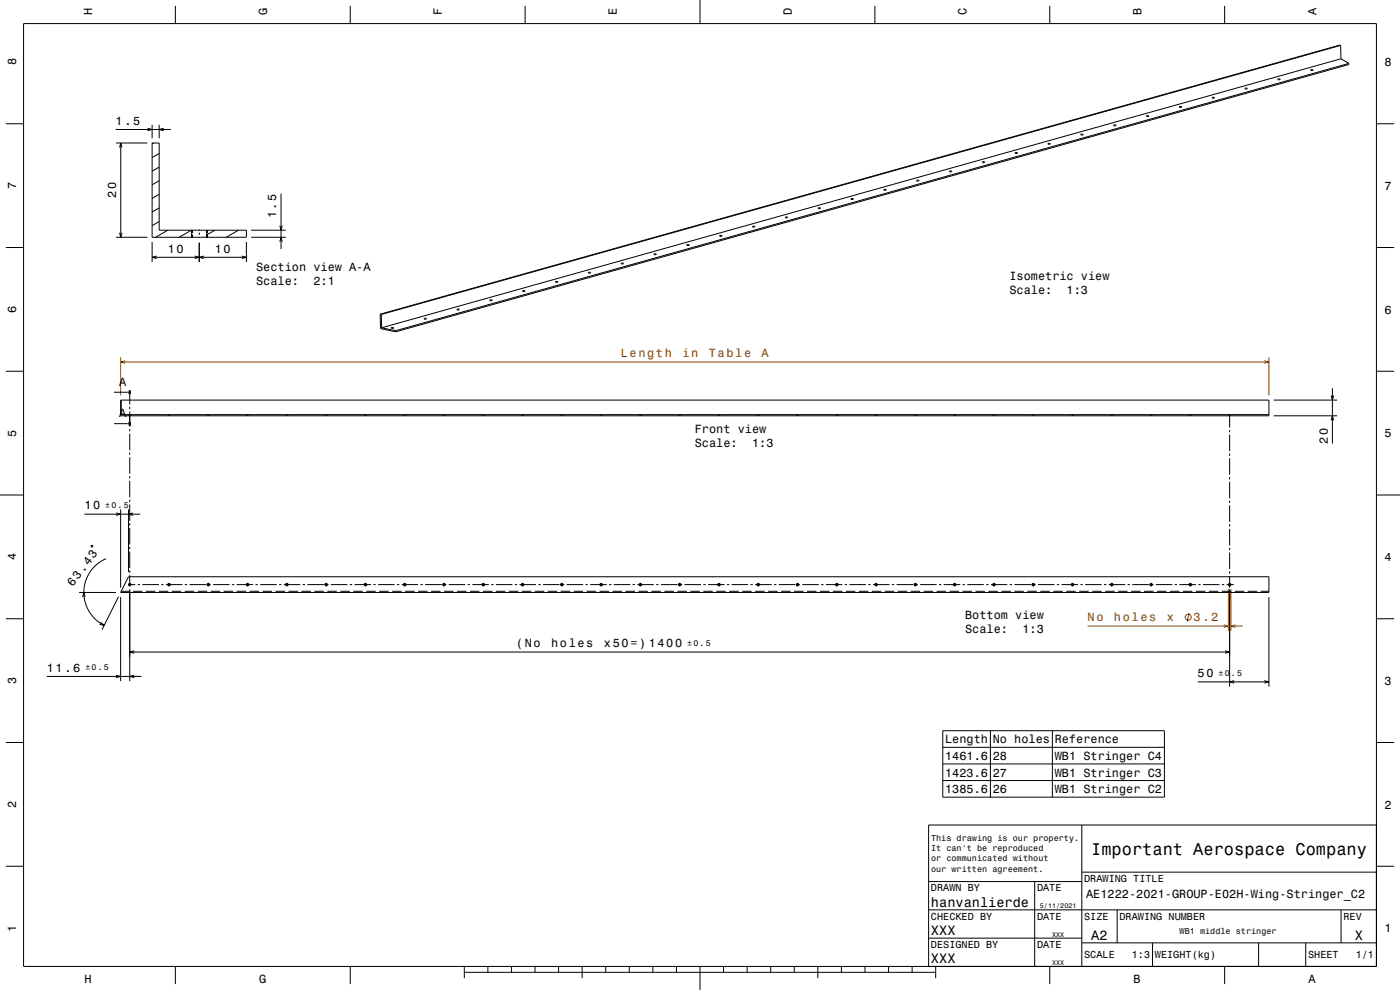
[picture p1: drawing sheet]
<svg xmlns="http://www.w3.org/2000/svg" width="594mm" height="420mm" viewBox="0 0 594 420" stroke-linecap="round" stroke-linejoin="round" font-family="sans-serif">
<g fill="none" stroke="#000" stroke-width=".42">
<path d="M10 10h574v400h-574zM74.4 2.5v7.5M148.6 2.5v7.5M222.8 2.5v7.5M297 0v10M371.2 2.5v7.5M445.4 2.5v7.5M519.6 2.5v7.5M568.8 19.3l.1 5.6M568.8 19.3l-407 114.1M568.8 19.3l-.3-.2-407.2 114.2M528.2 37.5a.53 .53 0 0 1 .5-.3 .53 .53 0 0 1 .5 .4l-.6 .2z"/>
<path d="M542.1 33.6a.53 .53 0 0 1 .6-.3 .53 .53 0 0 1 .4 .4l-.6 .2zM556 29.8h.1M556.1 29.7a.53 .53 0 0 1 .5-.3 .53 .53 0 0 1 .4 .4l-.6 .2zM568.9 24.9l3.4 2M568.9 24.9l-407 114.2M572.3 26.9l-404.4 113.4M572.3 26.9v.5l-404.4 113.4M2.5 52.5h7.5M49 54.9h23.5M62.6 54.4l1.9 .5-1.9 .6M64.5 52.9v5.8M67.5 52.9v5.8"/>
<path d="M69.5 54.4l-2 .5 2 .6M458.6 57a.53 .53 0 0 1 .5-.2 .53 .53 0 0 1 .4 .4l-.6 .1zM472.5 53.2v.1M472.5 53.1a.53 .53 0 0 1 .5-.2 .53 .53 0 0 1 .5 .4l-.7 .1zM486.4 49.2a.53 .53 0 0 1 .6-.2 .53 .53 0 0 1 .4 .4l-.6 .1zM500.3 45.3a.53 .53 0 0 1 .6-.2 .53 .53 0 0 1 .4 .4l-.6 .1zM514.3 41.4a.53 .53 0 0 1 .5-.2 .53 .53 0 0 1 .4 .4l-.6 .1zM584 52.5h7.5M49.2 60.7h13.3M50.7 62.6l.5-1.9 .6 1.9M51.2 60.7v40M64.5 60.7h3v37h37v3h-40z"/>
<path d="M65.3 60.7l-.8 .4M67.5 76.7l-3 1.7M67.5 70.9l-3 1.7M67.5 65.1l-3 1.8M388.9 76.6a.54 .54 0 0 1 .5-.3 .54 .54 0 0 1 .5 .4l-.7 .1zM402.8 72.6a.54 .54 0 0 1 .6-.2 .54 .54 0 0 1 .4 .4l-.6 .1zM416.8 68.7a.54 .54 0 0 1 .5-.2 .54 .54 0 0 1 .4 .4l-.6 .1zM430.7 64.8a.54 .54 0 0 1 .5-.2 .54 .54 0 0 1 .5 .4l-.7 .1zM444.6 60.9a.54 .54 0 0 1 .6-.2 .54 .54 0 0 1 .4 .4l-.6 .1zM50.7 98.7l.5 2 .6-2M67.5 94l-3 1.7M67.5 88.2l-3 1.8"/>
<path d="M67.5 82.4l-3 1.8M71.2 97.7l-5.2 3M81.2 97.7l-5.2 3M81.3 97.7v3M84.5 97.4v.3M84.5 98.7v1M87.7 97.7v3M91.2 97.7l-3.5 2M101.2 97.7l-5.2 3M106.5 97.7h14.7M118.7 95.7l.5 2 .6-2M119.2 82.2v23.5"/>
<path d="M305.3 100a.54 .54 0 0 1 .5-.3 .54 .54 0 0 1 .5 .4l-.6 .2zM319.2 96.1a.54 .54 0 0 1 .6-.3 .54 .54 0 0 1 .4 .4l-.6 .2zM333.1 92.3h.1M333.2 92.2a.54 .54 0 0 1 .5-.3 .54 .54 0 0 1 .4 .4l-.6 .1zM347.1 88.3a.54 .54 0 0 1 .5-.3 .54 .54 0 0 1 .5 .4l-.6 .1zM361 84.4a.54 .54 0 0 1 .6-.3 .54 .54 0 0 1 .4 .4l-.6 .1zM375 80.5a.54 .54 0 0 1 .5-.3 .54 .54 0 0 1 .4 .4l-.6 .1zM2.5 105h7.5M49.2 100.7h13.3M64.5 102.7v8.5M64.5 109.2h40M66.5 108.6l-2 .6 2 .5"/>
<path d="M82.6 108.6l1.9 .6-1.9 .5M84.5 100.7v.3M84.5 103v8.2M86.5 108.6l-2 .6 2 .5M102.6 108.6l1.9 .6-1.9 .5M104.5 102.7v8.5M106.5 100.7h14.7M118.7 102.6l.5-1.9 .6 1.9M235.7 119.5a.54 .54 0 0 1 .5-.2 .54 .54 0 0 1 .4 .4l-.6 .1zM249.6 115.7v.1M249.6 115.6a.54 .54 0 0 1 .5-.2 .54 .54 0 0 1 .5 .4l-.7 .1zM263.5 111.7a.54 .54 0 0 1 .6-.2 .54 .54 0 0 1 .4 .4l-.6 .1z"/>
<path d="M277.4 107.8a.53 .53 0 0 1 .6-.2 .53 .53 0 0 1 .4 .4l-.6 .1zM291.4 103.9a.54 .54 0 0 1 .5-.2 .54 .54 0 0 1 .5 .3l-.7 .2zM584 105h7.5M161.3 133.3l.5 .1M161.3 133.3l.2 6.1 6.4 1.4M161.8 133.4l.1 5.7M161.9 139.1l6 1.2M166 139.1v.1M166 139.1a.53 .53 0 0 1 .5-.3 .53 .53 0 0 1 .5 .4l-.6 .1zM179.9 135.1a.53 .53 0 0 1 .6-.2 .53 .53 0 0 1 .4 .4l-.6 .1zM193.9 131.2a.53 .53 0 0 1 .5-.2 .53 .53 0 0 1 .4 .4l-.6 .1zM207.8 127.3a.53 .53 0 0 1 .5-.2 .53 .53 0 0 1 .5 .4l-.7 .1z"/>
<path d="M221.7 123.4a.53 .53 0 0 1 .6-.2 .53 .53 0 0 1 .4 .4l-.6 .1zM2.5 157.5h7.5M167.9 140.3v.5M584 157.5h7.5M48.4 179.7h5.7M48.4 166.4h5.7M51.2 169.7h487.2v6.7h-487.2zM51.4 169.7v6.2h487M54.5 175.9v.5M55 167.2v4.4M55 172.6v1M55 174.6v6.4"/>
<path d="M55.6 175.9v.2M55.6 176.2v.2M71.2 175.9v.2M71.2 176.2v.2M71.7 175.9v.6M72.2 175.9v.2M72.2 176.2v.2M87.8 175.9v.2M87.8 176.2v.2M88.4 175.9v.6M88.9 175.9v.2M88.9 176.2v.2"/>
<path d="M104.5 175.9v.2M104.5 176.2v.2M105 175.9v.6M105.6 175.9v.2M105.6 176.2v.2M121.2 175.9v.2M121.2 176.2v.2M121.7 175.9v.6M122.2 175.9v.2M122.2 176.2v.2M137.8 175.9v.2M137.8 176.2v.2"/>
<path d="M138.4 175.9v.6M138.9 175.9v.2M138.9 176.2v.2M154.5 175.9v.2M154.5 176.2v.2M155 175.9v.6M155.6 175.9v.2M155.6 176.2v.2M171.2 175.9v.2M171.2 176.2v.2M171.7 175.9v.6M172.2 175.9v.2"/>
<path d="M172.2 176.2v.2M187.8 175.9v.2M187.8 176.2v.2M188.4 175.9v.6M188.9 175.9v.2M188.9 176.2v.2M204.5 175.9v.2M204.5 176.2v.2M205 175.9v.6M205.6 175.9v.2M205.6 176.2v.2M221.2 175.9v.2"/>
<path d="M221.2 176.2v.2M221.7 175.9v.6M222.2 175.9v.2M222.2 176.2v.2M237.8 175.9v.2M237.8 176.2v.2M238.4 175.9v.6M238.9 175.9v.2M238.9 176.2v.2M254.5 175.9v.2M254.5 176.2v.2M255 175.9v.6"/>
<path d="M255.6 175.9v.2M255.6 176.2v.2M271.2 175.9v.2M271.2 176.2v.2M271.7 175.9v.6M272.2 175.9v.2M272.2 176.2v.2M287.8 175.9v.2M287.8 176.2v.2M288.4 175.9v.6M288.9 175.9v.2M288.9 176.2v.2"/>
<path d="M304.5 175.9v.2M304.5 176.2v.2M305 175.9v.6M305.6 175.9v.2M305.6 176.2v.2M321.2 175.9v.2M321.2 176.2v.2M321.7 175.9v.6M322.2 175.9v.2M322.2 176.2v.2M337.8 175.9v.2M337.8 176.2v.2"/>
<path d="M338.4 175.9v.6M338.9 175.9v.2M338.9 176.2v.2M354.5 175.9v.2M354.5 176.2v.2M355 175.9v.6M355.6 175.9v.2M355.6 176.2v.2M371.2 175.9v.2M371.2 176.2v.2M371.7 175.9v.6M372.2 175.9v.2"/>
<path d="M372.2 176.2v.2M387.8 175.9v.2M387.8 176.2v.2M388.4 175.9v.6M388.9 175.9v.2M388.9 176.2v.2M404.5 175.9v.2M404.5 176.2v.2M405 175.9v.6M405.6 175.9v.2M405.6 176.2v.2M421.2 175.9v.2"/>
<path d="M421.2 176.2v.2M421.7 175.9v.6M422.2 175.9v.2M422.2 176.2v.2M437.8 175.9v.2M437.8 176.2v.2M438.4 175.9v.6M438.9 175.9v.2M438.9 176.2v.2M454.5 175.9v.2M454.5 176.2v.2M455 175.9v.6"/>
<path d="M455.6 175.9v.2M455.6 176.2v.2M471.2 175.9v.2M471.2 176.2v.2M471.7 175.9v.6M472.2 175.9v.2M472.2 176.2v.2M487.8 175.9v.2M487.8 176.2v.2M488.4 175.9v.6M488.9 175.9v.2M488.9 176.2v.2"/>
<path d="M504.5 175.9v.2M504.5 176.2v.2M505 175.9v.6M505.6 175.9v.2M505.6 176.2v.2M521.2 175.9v.2M521.2 176.2v.2M521.7 175.9v5.5M522.2 175.9v.2M522.2 176.2v.2M540.4 176.4h26.9M540.4 169.7h26.9"/>
<path d="M564.8 178.3l.5-1.9 .5 1.9M564.8 167.8l.5 1.9 .5-1.9M565.3 164.7v23.5M55 182v1M55 184v7M55 192v1M55 194v7M521.7 182.4v1M521.7 184.4v7M521.7 192.4v1M521.7 194.4v7M0 210h10"/>
<path d="M35.8 218.1h23.7M49.2 217.6l2 .5-2 .6M51.2 216.1v33.3M54.5 216.1v26.6M55 202v1M55 204v7M55 212v1M55 214v7M56.4 217.6l-1.9 .5 1.9 .6M521.7 202.4v1M521.7 204.4v7M521.7 212.4v1"/>
<path d="M521.7 214.4v7M584 210h10M38.8 231.4l.5 .1-.1 .5-.5-.1zM45 237l-3.6 2.2-3.1 3.3-2 4-.7 4.2 .5 4.7 1.6 3.9 2.8 3.5 3.7 2.5M55 222v1M55 224v7M55 232v1M55 234v7M521.7 222.4v1M521.7 224.4v7M521.7 232.4v1M521.7 234.4v7"/>
<path d="M33.6 251.4h15.6M35.1 253.3l.5-1.9 .5 1.9M50.3 253.1l-7 14M51.2 253.4v35.6M51.4 250.8h3.5M54.4 248h3M54.5 244.7h483.9v6.7h-487.2zM55 242v1M55 244v4.7M55 250v39M56.4 250.8h4M58.4 248h1"/>
<path d="M60.4 248h7M61.9 250.8h4M67.4 250.8h4M68.4 248h1M70.4 248h7M71.7 247.3v1.4M72.9 250.8h4M78.4 250.8h4M78.4 248h1M80.4 248h7M83.9 250.8h4M87.7 248h1.7"/>
<path d="M88.4 247.3v1.4M89.4 250.8h4M90.4 248h7M94.9 250.8h4M98.4 248h1M100.4 250.8h4M100.4 248h7M105 247.3v1.4M105.9 250.8h4M108.4 248h1M110.4 248h7M111.4 250.8h4"/>
<path d="M116.9 250.8h4M118.4 248h1M120.4 248h7M121.7 247.3v1.4M122.4 250.8h4M127.9 250.8h4M128.4 248h1M130.4 248h7M133.4 250.8h4M137.7 248h1.7M138.4 247.3v1.4M138.9 250.8h4"/>
<path d="M140.4 248h7M144.4 250.8h4M148.4 248h1M149.9 250.8h4M150.4 248h7M155 247.3v1.4M155.4 250.8h4M158.4 248h1M160.4 248h7M160.9 250.8h4M166.4 250.8h4M168.4 248h1"/>
<path d="M170.4 248h7M171.7 247.3v1.4M171.9 250.8h4M177.4 250.8h4M178.4 248h1M180.4 248h7M182.9 250.8h4M187.7 248h1.7M188.4 247.3v1.4M188.4 250.8h4M190.4 248h7M193.9 250.8h4"/>
<path d="M198.4 248h1M199.4 250.8h4M200.4 248h7M204.9 250.8h4M205 247.3v1.4M208.4 248h1M210.4 250.8h4M210.4 248h7M215.9 250.8h4M218.4 248h1M220.4 248h7M221.4 250.8h4"/>
<path d="M221.7 247.3v1.4M226.9 250.8h4M228.4 248h1M230.4 248h7M232.4 250.8h4M237.7 248h1.7M237.9 250.8h4M238.4 247.3v1.4M240.4 248h7M243.4 250.8h4M248.4 248h1M248.9 250.8h4"/>
<path d="M250.4 248h7M254.4 250.8h4M255 247.3v1.4M258.4 248h1M259.9 250.8h4M260.4 248h7M265.4 250.8h4M268.4 248h1M270.4 248h7M270.9 250.8h4M271.7 247.3v1.4M276.4 250.8h4"/>
<path d="M278.4 248h1M280.4 248h7M281.9 250.8h4M287.4 250.8h4M287.7 248h1.7M288.4 247.3v1.4M290.4 248h7M292.9 250.8h4M298.4 250.8h4M298.4 248h1M300.4 248h7M303.9 250.8h4"/>
<path d="M305 247.3v1.4M308.4 248h1M309.4 250.8h4M310.4 248h7M314.9 250.8h4M318.4 248h1M320.4 250.8h4M320.4 248h7M321.7 247.3v1.4M325.9 250.8h4M328.4 248h1M330.4 248h7"/>
<path d="M331.4 250.8h4M336.9 250.8h4M337.7 248h1.7M338.4 247.3v1.4M340.4 248h7M342.4 250.8h4M347.9 250.8h4M348.4 248h1M350.4 248h7M353.4 250.8h4M355 247.3v1.4M358.4 248h1"/>
<path d="M358.9 250.8h4M360.4 248h7M364.4 250.8h4M368.4 248h1M369.9 250.8h4M370.4 248h7M371.7 247.3v1.4M375.4 250.8h4M378.4 248h1M380.4 248h7M380.9 250.8h4M386.4 250.8h4"/>
<path d="M387.7 248h1.7M388.4 247.3v1.4M390.4 248h7M391.9 250.8h4M397.4 250.8h4M398.4 248h1M400.4 248h7M402.9 250.8h4M405 247.3v1.4M408.4 250.8h4M408.4 248h1M410.4 248h7"/>
<path d="M413.9 250.8h4M418.4 248h1M419.4 250.8h4M420.4 248h7M421.7 247.3v1.4M424.9 250.8h4M428.4 248h1M430.4 250.8h4M430.4 248h7M435.9 250.8h4M437.7 248h1.7M438.4 247.3v1.4"/>
<path d="M440.4 248h7M441.4 250.8h4M446.9 250.8h4M448.4 248h1M450.4 248h7M452.4 250.8h4M455 247.3v1.4M457.9 250.8h4M458.4 248h1M460.4 248h7M463.4 250.8h4M468.4 248h1"/>
<path d="M468.9 250.8h4M470.4 248h7M471.7 247.3v1.4M474.4 250.8h4M478.4 248h1M479.9 250.8h4M480.4 248h7M485.4 250.8h4M487.7 248h1.7M488.4 247.3v1.4M490.4 248h7M490.9 250.8h4"/>
<path d="M496.4 250.8h4M498.4 248h1M500.4 248h7M501.9 250.8h4M505 247.3v1.4M507.4 250.8h4M508.4 248h1M510.4 248h7M512.9 250.8h4M518.4 250.8h4M518.4 248h1M520.4 248h3.1"/>
<path d="M521.7 242.4v1M521.7 244.4v4.9M521.7 250v41.3M523.9 250.8h4M529.4 250.8h4M534.9 250.8h3.5M538.4 253.4v37.9M2.5 262.5h7.5M42.7 264l1.5 1.3-2-.4M55 276.6h466.7M57 276.1l-2 .5 2 .5M519.8 276.1l1.9 .5-1.9 .5"/>
<path d="M584 262.5h7.5M19.9 287h40.1M49.2 286.5l2 .5-2 .5M57 286.5l-2 .5 2 .5M508.2 289.3h30.2M523.6 288.8l-1.9 .5 1.9 .5M536.4 288.8l2 .5-2 .5M2.5 315h7.5M400 310h94v28.2h-94zM400 317h94M420.2 310v28.2M446.5 310v28.2"/>
<path d="M584 315h7.5M400 324.1h94M400 331.1h94M459 350v60M584 350h-190v60M2.5 367.5h7.5M394 374h65M439 374v36M459 370h125M584 367.5h7.5M394 398h65M394 386h190"/>
<path d="M474 386v14M569 386v14M74.4 410v7.5M148.6 410v7.5M197 412.5h200M197 410v5M207 410v2.5M217 410v2.5M227 410v2.5M237 410v2.5M247 410v5M257 410v2.5"/>
<path d="M267 410v2.5M277 410v2.5M287 410v2.5M297 410v10M307 410v2.5M317 410v2.5M327 410v2.5M337 410v2.5M347 410v5M357 410v2.5M367 410v2.5M377 410v2.5"/>
<path d="M387 410v2.5M397 410v5M445.4 410v7.5M459 400h125M489 400v10M519.6 410v7.5M534 400v10M554 400v10"/>
<circle cx="55" cy="248" r=".53"/>
<circle cx="71.7" cy="248" r=".53"/>
<circle cx="88.4" cy="248" r=".53"/>
<circle cx="105" cy="248" r=".53"/>
<circle cx="121.7" cy="248" r=".53"/>
<circle cx="138.4" cy="248" r=".53"/>
<circle cx="155" cy="248" r=".53"/>
<circle cx="171.7" cy="248" r=".53"/>
<circle cx="188.4" cy="248" r=".53"/>
<circle cx="205" cy="248" r=".53"/>
<circle cx="221.7" cy="248" r=".53"/>
<circle cx="238.4" cy="248" r=".53"/>
<circle cx="255" cy="248" r=".53"/>
<circle cx="271.7" cy="248" r=".53"/>
<circle cx="288.4" cy="248" r=".53"/>
<circle cx="305" cy="248" r=".53"/>
<circle cx="321.7" cy="248" r=".53"/>
<circle cx="338.4" cy="248" r=".53"/>
<circle cx="355" cy="248" r=".53"/>
<circle cx="371.7" cy="248" r=".53"/>
<circle cx="388.4" cy="248" r=".53"/>
<circle cx="405" cy="248" r=".53"/>
<circle cx="421.7" cy="248" r=".53"/>
<circle cx="438.4" cy="248" r=".53"/>
<circle cx="455" cy="248" r=".53"/>
<circle cx="471.7" cy="248" r=".53"/>
<circle cx="488.4" cy="248" r=".53"/>
<circle cx="505" cy="248" r=".53"/>
<circle cx="521.7" cy="248" r=".53"/>
</g>
<g fill="none" stroke="#804000" stroke-width=".42">
<path d="M51.2 151.6v16.1M51.2 153.6h487.2M53.1 153.1l-1.9 .5 1.9 .5M536.4 153.1l2 .5-2 .5M538.4 151.6v16.1M521.2 250v17.6M522.2 250v17.6M461.4 265.6h65.8M504.5 260.1l-.7 3.5M519.3 265.1l1.9 .5-1.9 .5M524.2 265.1l-2 .5 2 .5"/>
<circle cx="504.1" cy="261.9" r="1.28"/>
</g>
<path d="M55 165.6v1.6M55 178.9v1.7" fill="none" stroke="#000" stroke-width="1" stroke-linecap="butt"/>
<g fill="#000">
<path d="M54.1 179.5l.9 .2-.9 .3z" fill-rule="evenodd"/>
<path d="M54.1 166.1l.9 .3-.9 .3z" fill-rule="evenodd"/>
</g>
<text font-size="7.2" x="462.9" y="362.6">Important Aerospace Company</text>
<g font-size="5.8">
<text x="395" y="384.6">hanvanlierde</text>
<text x="395" y="396.6">XXX</text>
<text x="463" y="398.6">A2</text>
<text x="574.8" y="398.6">X</text>
<text x="395" y="408.6">XXX</text>
</g>
<g font-size="5">
<text x="39.1" y="6.5" transform="rotate(-90 39.1 6.5)">H</text>
<text x="113.3" y="6.5" transform="rotate(-90 113.3 6.5)">G</text>
<text x="187.5" y="6.5" transform="rotate(-90 187.5 6.5)">F</text>
<text x="261.7" y="6.5" transform="rotate(-90 261.7 6.5)">E</text>
<text x="335.9" y="6.5" transform="rotate(-90 335.9 6.5)">D</text>
<text x="410.1" y="6.5" transform="rotate(-90 410.1 6.5)">C</text>
<text x="484.3" y="6.5" transform="rotate(-90 484.3 6.5)">B</text>
<text x="558.5" y="6.5" transform="rotate(-90 558.5 6.5)">A</text>
<text x="6.8" y="27.8" transform="rotate(-90 6.8 27.8)">8</text>
<text x="587.5" y="28.1">8</text>
<text x="49" y="52.9">1.5</text>
<text x="6.8" y="80.3" transform="rotate(-90 6.8 80.3)">7</text>
<text x="587.5" y="80.6">7</text>
<text x="49.2" y="84.1" transform="rotate(-90 49.2 84.1)">20</text>
<text x="117.2" y="92.7" transform="rotate(-90 117.2 92.7)">1.5</text>
<text x="71.2" y="107.2">10</text>
<text x="91.2" y="107.2">10</text>
<text x="108.7" y="114.9">Section view A-A</text>
<text x="428.3" y="118.8">Isometric view</text>
<text x="108.7" y="120.9">Scale:</text>
<text x="133" y="120.9">2:1</text>
<text x="428.3" y="124.8">Scale:</text>
<text x="452.6" y="124.8">1:3</text>
<text x="6.8" y="132.8" transform="rotate(-90 6.8 132.8)">6</text>
<text x="587.5" y="133.1">6</text>
<text x="50.6" y="163.8">A</text>
<text x="50.6" y="177.1">A</text>
<text x="6.8" y="185.3" transform="rotate(-90 6.8 185.3)">5</text>
<text x="294.8" y="183.6">Front view</text>
<text x="587.5" y="185.6">5</text>
<text x="294.8" y="189.6">Scale:</text>
<text x="319.1" y="189.6">1:3</text>
<text x="563.3" y="188.2" transform="rotate(-90 563.3 188.2)">20</text>
<text x="35.8" y="216.1">10</text>
<text x="6.8" y="237.8" transform="rotate(-90 6.8 237.8)">4</text>
<text x="587.5" y="238.1">4</text>
<text x="30.9" y="249.1" transform="rotate(-53 30.9 249.1)">63.43</text>
<text x="409.5" y="262.6">Bottom view</text>
<text x="409.5" y="268.7">Scale:</text>
<text x="433.8" y="268.7">1:3</text>
<text x="218.9" y="274.6">(No</text>
<text x="233.8" y="274.6">holes</text>
<text x="256.2" y="274.6">x50=) 1400</text>
<text x="19.9" y="285">11.6</text>
<text x="508.2" y="287.3">50</text>
<text x="6.8" y="290.3" transform="rotate(-90 6.8 290.3)">3</text>
<text x="587.5" y="290.6">3</text>
<text x="401" y="315.4">Length</text>
<text x="421.2" y="315.4">No holes</text>
<text x="447.5" y="315.4">Reference</text>
<text x="401" y="322.4">1461.6</text>
<text x="421.2" y="322.4">28</text>
<text x="447.5" y="322.4">WB1 Stringer C4</text>
<text x="401" y="329.5">1423.6</text>
<text x="421.2" y="329.5">27</text>
<text x="447.5" y="329.5">WB1 Stringer C3</text>
<text x="401" y="336.5">1385.6</text>
<text x="421.2" y="336.5">26</text>
<text x="447.5" y="336.5">WB1 Stringer C2</text>
<text x="6.8" y="342.8" transform="rotate(-90 6.8 342.8)">2</text>
<text x="587.5" y="343.1">2</text>
<text x="460.8" y="381">AE1222-2021-GROUP-E02H-Wing-Stringer_C2</text>
<text x="6.8" y="395.3" transform="rotate(-90 6.8 395.3)">1</text>
<text x="587.5" y="395.6">1</text>
<text x="35.8" y="416.8">H</text>
<text x="110" y="416.8">G</text>
<text x="481" y="416.8">B</text>
<text x="555.2" y="416.8">A</text>
</g>
<g font-size="5" fill="#804000">
<text x="263.4" y="151.6">Length</text>
<text x="289.5" y="151.6">in</text>
<text x="300.7" y="151.6">Table</text>
<text x="323.1" y="151.6">A</text>
<text x="461.4" y="263.6">No</text>
<text x="472.7" y="263.6">holes</text>
<text x="495.1" y="263.6">x</text>
<text x="506.4" y="263.6">3.2</text>
</g>
<g font-size="4.3">
<text x="460" y="374.2">DRAWING TITLE</text>
<text x="395" y="378.2">DRAWN BY</text>
<text x="440" y="378.2">DATE</text>
<text x="395" y="390.2">CHECKED BY</text>
<text x="440" y="390.2">DATE</text>
<text x="460" y="390.2">SIZE</text>
<text x="475" y="390.2">DRAWING NUMBER</text>
<text x="570" y="390.2">REV</text>
<text x="395" y="402.2">DESIGNED BY</text>
<text x="440" y="402.2">DATE</text>
<text x="460" y="406.6">SCALE</text>
<text x="480.2" y="406.6">1:3</text>
<text x="490" y="406.6">WEIGHT(kg)</text>
<text x="555" y="406.6">SHEET</text>
<text x="575.2" y="406.6">1/1</text>
</g>
<g font-size="3.6">
<text x="395.1" y="356.8">This drawing is our property.</text>
<text x="395.1" y="361.2">It can't be reproduced</text>
<text x="395.1" y="365.5">or communicated without</text>
<text x="395.1" y="369.8">our written agreement.</text>
<text x="500.5" y="396.2">WB1 middle stringer</text>
</g>
<g font-size="3.5">
<text x="44.7" y="215.6">±0.5</text>
<text x="291.6" y="274.1">±0.5</text>
<text x="36.2" y="284.4">±0.5</text>
<text x="517" y="286.8">±0.5</text>
</g>
<g font-size="2.9">
<text x="441.2" y="385.3">5/11/2021</text>
<text x="446.4" y="397.3">XXX</text>
<text x="446.4" y="409.3">XXX</text>
</g>
</svg>
